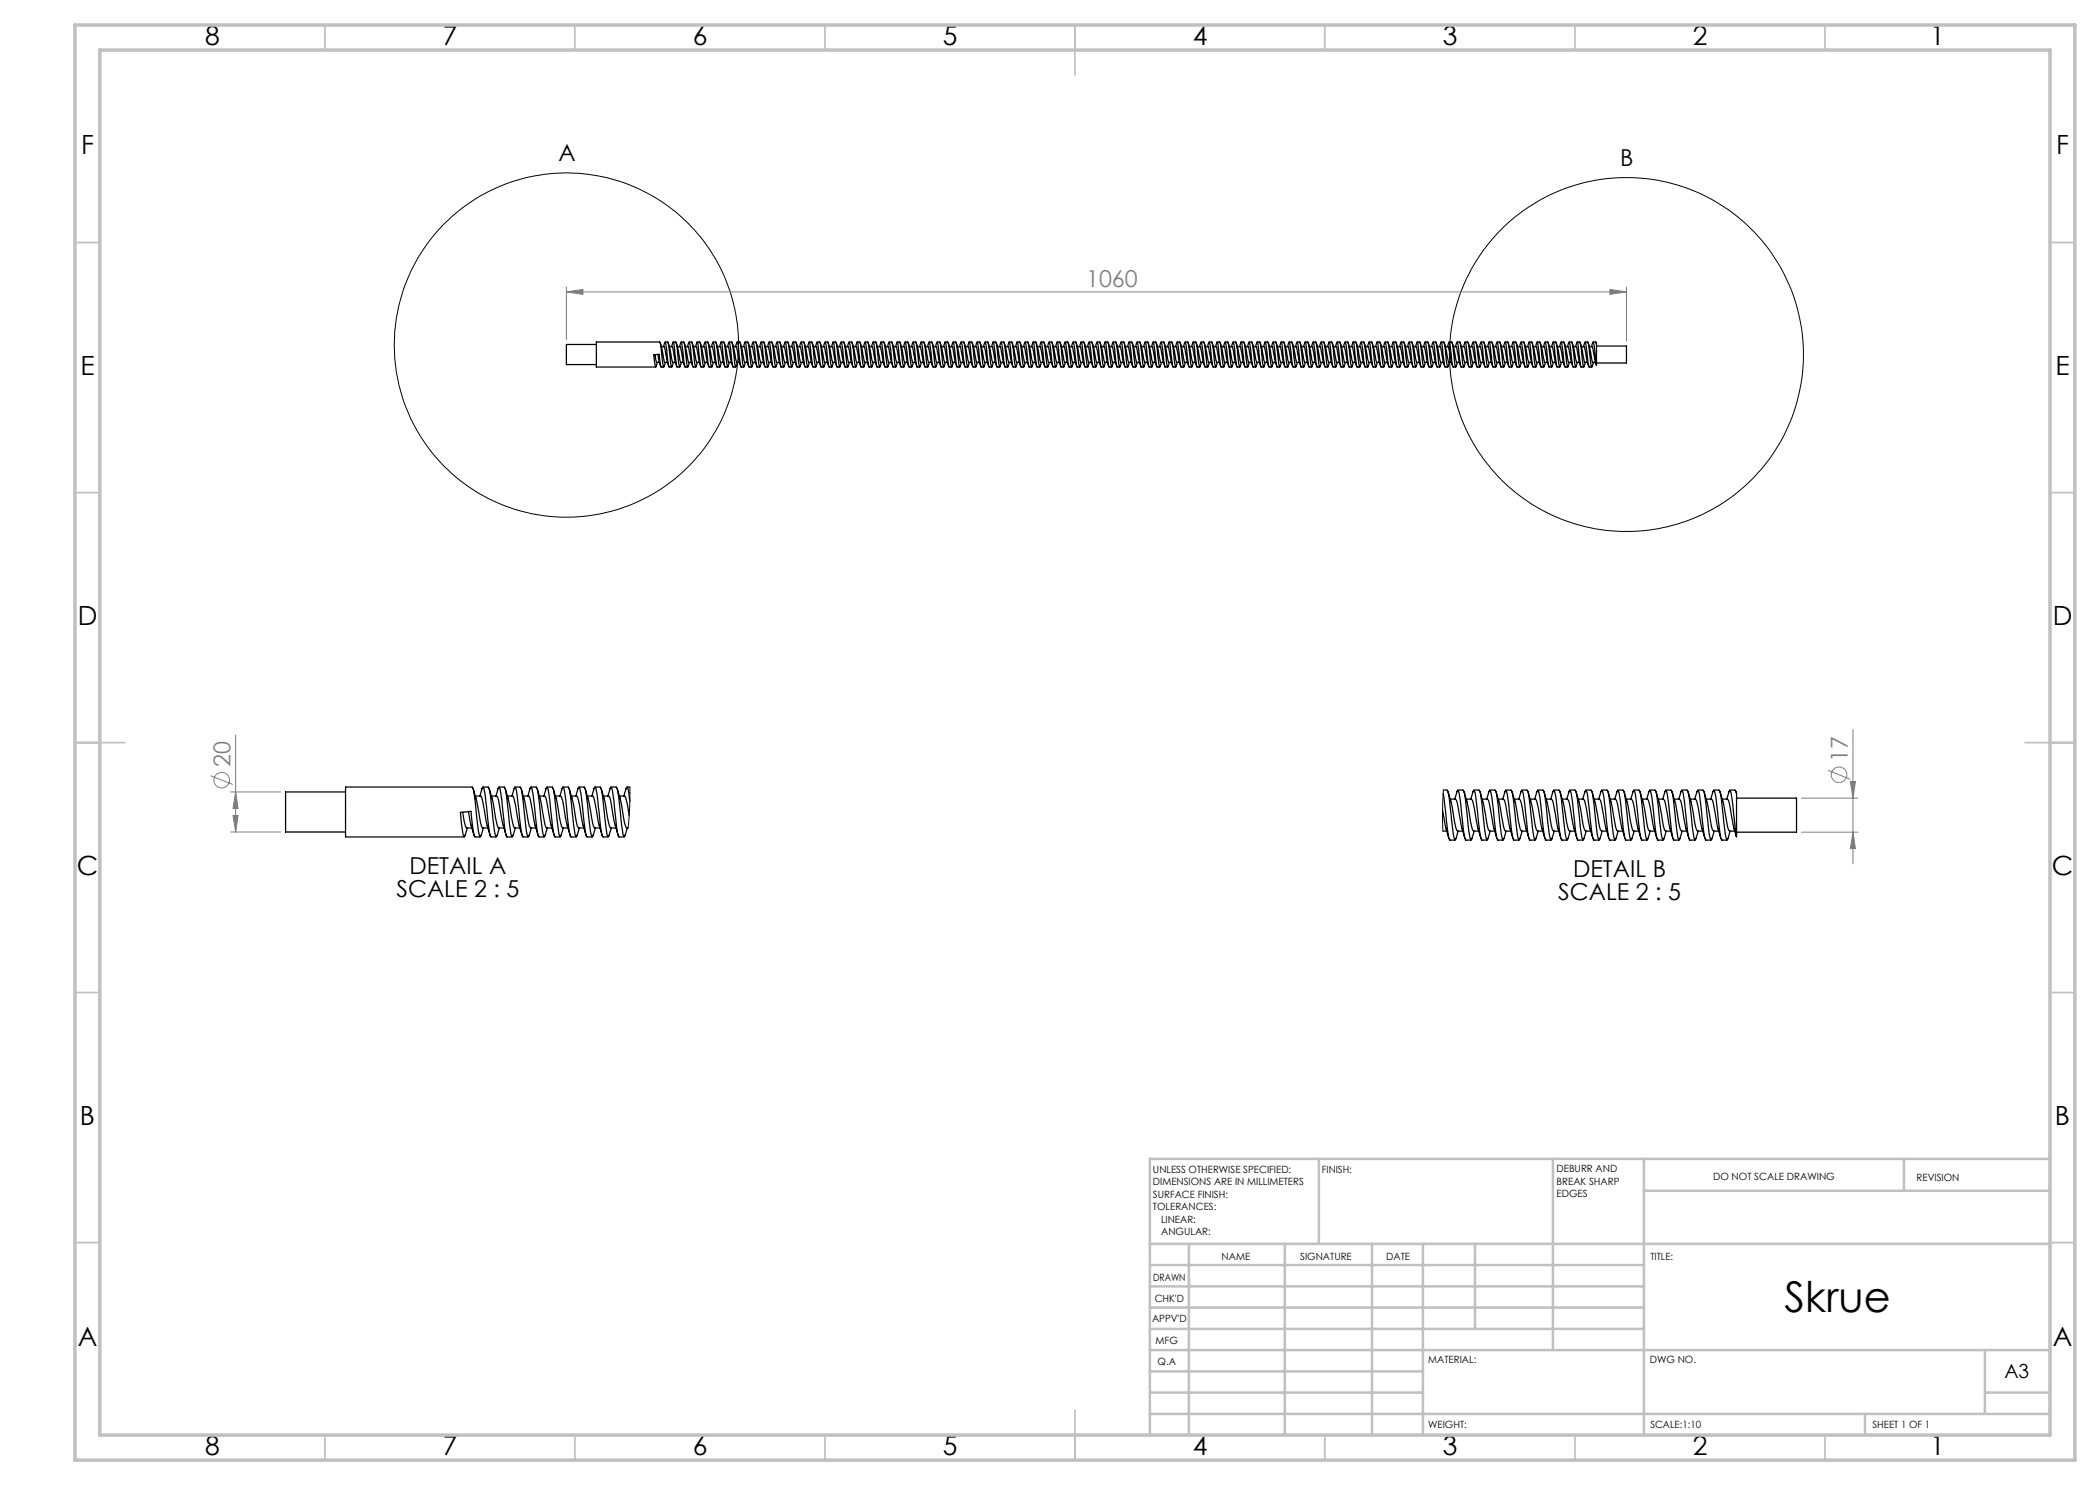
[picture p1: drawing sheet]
<svg xmlns="http://www.w3.org/2000/svg" width="420mm" height="297mm" viewBox="0 0 420 297" stroke-linecap="round" stroke-linejoin="round" font-family="sans-serif">
<g fill="none" stroke="#808080" stroke-width=".2">
<path d="M113.3 58.4l3.3-.5v1zM113.3 57.4v10.5M113.3 58.4h212M322 57.9l3.3 .5-3.3 .5zM325.3 57.4v10.8M42.1 155.1l4.5 1.8M46.1 158.4h10M47.1 158.4l.5 3.3h-1zM47.1 147v19.4M360.3 159.6h11.3M365.6 154.1l4.4 1.8M370.1 156.3h1l-.5 3.3z"/>
<path d="M370.6 145.9v26.9M46.1 166.4h10M46.6 163.1h1l-.5 3.3zM360.3 166.4h11.3M370.6 166.4l.5 3.3h-1z"/>
<circle cx="44.3" cy="156" r="1.55"/>
<circle cx="367.8" cy="154.9" r="1.55"/>
</g>
<g fill="none" stroke="#000" stroke-width=".2">
<circle cx="113.3" cy="69" r="34.4"/>
<circle cx="325.3" cy="70.9" r="35.4"/>
</g>
<g fill="none" stroke="#c0c0c0" stroke-width=".35">
<path d="M65 5v5M115 5v5M165 5v5M215 5v10M265 5v5M315 5v5M365 5v5M15 48.5h5M410 48.5h5M15 98.5h5M410 98.5h5M15 148.5h10"/>
<path d="M405 148.5h10M15 198.5h5M410 198.5h5M15 248.5h5M410 248.5h5M65 287v5M115 287v5M165 287v5M215 282v10M265 287v5M315 287v5M365 287v5"/>
</g>
<g fill="none" stroke="#c0c0c0" stroke-width=".5">
<path d="M263.8 231.8v17M310.6 231.8v38.2M328.8 231.8v55.2M328.8 238.2h81.2M380.8 231.8v6.4M410 231.8h-180v55.2M230 248.8h180M230 257.3h98.8M230 253h98.8M237.8 248.8v38.2M257 248.8v38.2M274.4 248.8v38.2"/>
<path d="M284.6 248.8v38.2M295 248.8v17M230 265.8h98.8M230 261.5h98.8M230 278.5h54.6M230 274.3h54.6M230 270h180M397 278.5h13M397 270v12.8M230 282.8h180M373 282.8v4.2"/>
</g>
<path d="M15 5h400v287h-400zM20 10h390v277h-390z" fill="none" stroke="#c0c0c0" stroke-width=".7"/>
<g fill="#808080">
<path d="M113.3 58.4l3.3-.5v1zM322 57.9l3.3 .5-3.3 .5z"/>
<path d="M47.1 158.4l.5 3.3h-1zM46.6 163.1h1l-.5 3.3zM370.1 156.3h1l-.5 3.3zM370.6 166.4l.5 3.3h-1z"/>
</g>
<g fill="none" stroke="#000" stroke-width=".25">
<path d="M119.3 68.9h-6v4h6M131 70.9l.3 1.4 .1 .2h.5M131.5 72.5l-.4 .9-.3-2.4 1-.1 .4 2.5M131.6 70.9l.5 2.3M131.9 68.4l.2 .4 .6 4.6 .4-.9M131.9 68.4h-12.6v5h11.9M132 68.6l.9 3.7 .1 .2h.5M132.2 73.4h.6M132.3 69.3h.5l.1 .2 .8 3.7M132.9 68.5l-.2 .8M132.9 68.6l.2-.2 .5 3.9 .2 1.1M133 68.4h.6"/>
<path d="M133.6 68.4l.7 5 .4-.9M133.6 68.6l.9 3.7v.2h.6M133.8 73.4h.5M133.9 69.3h.5l.1 .2 .8 3.7M134.5 68.5l-.2 .8M134.5 68.6l.1-.2a1.43 1.43 0 0 1 .3 1.3l.5 3.7M134.6 68.4h.5M135.1 68.4a6.8 6.8 0 0 1 .5 3.1l.3 1.9 .4-.9M135.3 68.6l.8 3.7 .1 .2h.5M135.4 73.4h.6M135.5 69.3h.5l.1 .2 .5 2.8 .3 .9M136.1 68.5l-.2 .8"/>
<path d="M136.1 68.6l.2-.2 .7 5M136.2 68.4h.5M136.7 68.4l.2 .4 .6 4.6 .4-.9M136.8 68.6l.9 3.7 .1 .2h.5M137 73.4h.5M137.1 69.3h.5l.1 .2 .8 3.7M137.7 68.5l-.2 .8M137.7 68.6l.2-.2 .1 .7 .3 2.5 .3 1.8M137.8 68.4h.6M138.4 68.4l.7 5 .4-.9M138.4 68.6l.9 3.7v.2h.6M138.6 73.4h.6"/>
<path d="M138.7 69.3h.5l.1 .2 .8 3.7M139.3 68.5l-.2 .8M139.3 68.6l.1-.2a1.43 1.43 0 0 1 .3 1.3l.5 3.7M139.4 68.4h.5M139.9 68.4a6.8 6.8 0 0 1 .5 3.1l.3 1.9 .4-.9M140.1 68.6l.8 3.7 .1 .2h.5M140.2 73.4h.6M140.3 69.3h.5l.1 .2 .5 2.8 .3 .9M140.9 68.5l-.2 .8M140.9 68.6l.2-.2 .7 5M141 68.4h.6M141.6 68.4l.7 5 .4-.9"/>
<path d="M141.6 68.6l.9 3.7 .1 .2h.5M141.8 73.4h.5M141.9 69.3h.5l.1 .2 .8 3.7M142.5 68.5l-.2 .8M142.5 68.6l.2-.2 .1 .7 .3 2.5 .3 1.8M142.6 68.4h.6M143.2 68.4a6.8 6.8 0 0 1 .4 3.1l.3 1.9 .4-.9M143.2 68.6l.9 3.7 .1 .2h.5M143.4 73.4h.6M143.5 69.3h.5M144 69.3l.1 .2 .8 3.7M144.1 68.5l-.2 .8"/>
<path d="M144.1 68.6l.1-.2a1.43 1.43 0 0 1 .3 1.3l.5 3.7M144.2 68.4h.5M144.7 68.4l.2 .4 .6 4.6 .4-.9M144.9 68.6l.8 3.7 .1 .2h.5M145 73.4h.6M145.1 69.3h.5l.1 .2 .5 2.8 .3 .9M145.7 68.5l-.2 .8M145.7 68.6l.2-.2 .7 5M145.8 68.4h.6M146.4 68.4l.7 5 .4-.9M146.4 68.6l.9 3.7 .1 .2h.5M146.6 73.4h.5"/>
<path d="M146.6 69.3h.6l.1 .2 .8 3.7M147.3 68.6l.1-.2a1.43 1.43 0 0 1 .3 1.3l.5 3.7M147.4 68.5l-.3 .8M147.4 68.4h.6M148 68.4a6.8 6.8 0 0 1 .4 3.1l.3 1.9 .3-.9M148.1 68.6l.8 3.7 .1 .2h.5M148.2 73.4h.6M148.3 69.3h.5l.1 .2 .8 3.7M148.9 68.5l-.2 .8M148.9 68.6l.1-.2a1.43 1.43 0 0 1 .3 1.3l.5 3.7M149 68.4h.5M149.5 68.4l.2 .4 .6 4.6 .4-.9"/>
<path d="M149.6 68.6l.9 3.7 .1 .2h.5M149.8 73.4h.6M149.9 69.3h.5l.1 .2 .8 3.7M150.5 68.5l-.2 .8M150.5 68.6l.2-.2 .7 5M150.6 68.4h.6M151.2 68.4l.7 5 .4-.9M151.2 68.6l.9 3.7 .1 .2h.5M151.4 73.4h.5M151.4 69.3h.6l.1 .2 .8 3.7M152.2 68.5l-.3 .8M152.2 68.6v-.2a1.43 1.43 0 0 1 .3 1.3l.5 3.7"/>
<path d="M152.2 68.4h.6M152.8 68.4a6.8 6.8 0 0 1 .4 3.1l.3 1.9 .3-.9M152.9 68.6l.8 3.7 .1 .2h.5M153 73.4h.6M153.1 69.3h.5l.1 .2 .8 3.7M153.7 68.5l-.2 .8M153.7 68.6l.2-.2 .7 5M153.8 68.4h.5M154.3 68.4l.2 .4 .6 4.6 .4-.9M154.4 68.6l.9 3.7 .1 .2h.5M154.6 73.4h.6M154.7 69.3h.5l.1 .2 .8 3.7"/>
<path d="M155.3 68.5l-.2 .8M155.3 68.6l.2-.2 .7 5M155.4 68.4h.6M156 68.4l.7 5 .4-.9M156 68.6l.9 3.7 .1 .2h.5M156.2 73.4h.5M156.2 69.3h.6l.1 .2 .8 3.7M157 68.5l-.3 .8M157 68.6v-.2a1.43 1.43 0 0 1 .3 1.3l.5 3.7M157 68.4h.6M157.6 68.4a6.8 6.8 0 0 1 .4 3.1l.3 1.9 .4-.9M157.7 68.6l.2 .9"/>
<path d="M157.8 73.4h.6M157.9 69.3h.5l.1 .2 .8 3.7M157.9 69.5l.6 2.8 .1 .2h.5M158.5 68.5l-.2 .8M158.5 68.6l.2-.2 .7 5M158.6 68.4h.5M159.1 68.4l.2 .4 .6 4.6 .4-.9M159.2 68.6l.9 3.7 .1 .2h.5M159.4 73.4h.5M159.5 69.3h.5l.1 .2 .8 3.7M160.1 68.5l-.2 .8M160.1 68.6l.2-.2 .1 .7 .3 2.5 .3 1.8"/>
<path d="M160.2 68.4h.6M160.8 68.4l.7 5 .4-.9M160.8 68.6l.9 3.7v.2h.6M161 73.4h.5M161.1 69.3h.5l.1 .2 .8 3.7M161.7 68.5l-.2 .8M161.7 68.6l.1-.2a1.43 1.43 0 0 1 .3 1.3l.5 3.7M161.8 68.4h.5M162.3 68.4a6.8 6.8 0 0 1 .5 3.1l.3 1.9 .4-.9M162.5 68.6l.8 3.7 .1 .2h.5M162.6 73.4h.6M162.7 69.3h.5l.1 .2 .5 2.8 .3 .9"/>
<path d="M163.3 68.5l-.2 .8M163.3 68.6l.2-.2 .7 5M163.4 68.4h.5M163.9 68.4l.2 .4 .6 4.6 .4-.9M164 68.6l.9 3.7 .1 .2h.5M164.2 73.4h.5M164.3 69.3h.5l.1 .2 .8 3.7M164.9 68.5l-.2 .8M164.9 68.6l.2-.2 .1 .7 .3 2.5 .3 1.8M165 68.4h.6M165.6 68.4a6.8 6.8 0 0 1 .4 3.1l.3 1.9 .4-.9M165.6 68.6l.9 3.7v.2h.6"/>
<path d="M165.8 73.4h.6M165.9 69.3h.5l.1 .2 .8 3.7M166.5 68.5l-.2 .8M166.5 68.6l.1-.2a1.43 1.43 0 0 1 .3 1.3l.5 3.7M166.6 68.4h.5M167.1 68.4a6.8 6.8 0 0 1 .5 3.1l.3 1.9 .4-.9M167.3 68.6l.8 3.7 .1 .2h.5M167.4 73.4h.6M167.5 69.3h.5l.1 .2 .5 2.8 .3 .9M168.1 68.5l-.2 .8M168.1 68.6l.2-.2 .7 5M168.2 68.4h.6"/>
<path d="M168.8 68.4l.7 5 .4-.9M168.8 68.6l.9 3.7 .1 .2h.5M169 73.4h.5M169.1 69.3h.5l.1 .2 .8 3.7M169.7 68.5l-.2 .8M169.7 68.6l.2-.2 .1 .7 .3 2.5 .3 1.8M169.8 68.4h.6M170.4 68.4a6.8 6.8 0 0 1 .4 3.1l.3 1.9 .3-.9M170.4 68.6l.9 3.7 .1 .2h.5M170.6 73.4h.6M170.7 69.3h.5l.1 .2 .8 3.7M171.3 68.5l-.2 .8"/>
<path d="M171.3 68.6l.1-.2a1.43 1.43 0 0 1 .3 1.3l.5 3.7M171.4 68.4h.5M171.9 68.4l.2 .4 .6 4.6 .4-.9M172 68.6l.9 3.7 .1 .2h.5M172.2 73.4h.6M172.3 69.3h.5l.1 .2 .8 3.7M172.9 68.5l-.2 .8M172.9 68.6l.2-.2 .7 5M173 68.4h.6M173.6 68.4l.7 5 .4-.9M173.6 68.6l.9 3.7 .1 .2h.5M173.8 73.4h.5"/>
<path d="M173.8 69.3h.6l.1 .2 .8 3.7M174.5 68.6l.1-.2a1.43 1.43 0 0 1 .3 1.3l.5 3.7M174.6 68.5l-.3 .8M174.6 68.4h.6M175.2 68.4a6.8 6.8 0 0 1 .4 3.1l.3 1.9 .3-.9M175.3 68.6l.8 3.7 .1 .2h.5M175.4 73.4h.6M175.5 69.3h.5l.1 .2 .8 3.7M176.1 68.5l-.2 .8M176.1 68.6l.1-.2a1.43 1.43 0 0 1 .3 1.3l.5 3.7M176.2 68.4h.5M176.7 68.4l.2 .4 .6 4.6 .4-.9"/>
<path d="M176.8 68.6l.9 3.7 .1 .2h.5M177 73.4h.6M177.1 69.3h.5l.1 .2 .8 3.7M177.7 68.5l-.2 .8M177.7 68.6l.2-.2 .7 5M177.8 68.4h.6M178.4 68.4l.7 5 .4-.9M178.4 68.6l.9 3.7 .1 .2h.5M178.6 73.4h.5M178.6 69.3h.6l.1 .2 .8 3.7M179.4 68.5l-.3 .8M179.4 68.6v-.2a1.43 1.43 0 0 1 .3 1.3l.5 3.7"/>
<path d="M179.4 68.4h.6M180 68.4a6.8 6.8 0 0 1 .4 3.1l.3 1.9 .3-.9M180.1 68.6l.8 3.7 .1 .2h.5M180.2 73.4h.6M180.3 69.3h.5l.1 .2 .8 3.7M180.9 68.5l-.2 .8M180.9 68.6l.2-.2 .7 5M181 68.4h.5M181.5 68.4l.2 .4 .6 4.6 .4-.9M181.6 68.6l.9 3.7 .1 .2h.5M181.8 73.4h.6M181.9 69.3h.5l.1 .2 .8 3.7"/>
<path d="M182.5 68.5l-.2 .8M182.5 68.6l.2-.2 .7 5M182.6 68.4h.6M183.2 68.4l.7 5 .4-.9M183.2 68.6l.9 3.7v.2h.6M183.4 73.4h.5M183.5 69.3h.5l.1 .2 .8 3.7M184.1 68.5l-.2 .8M184.1 68.6l.1-.2a1.43 1.43 0 0 1 .3 1.3l.5 3.7M184.2 68.4h.5M184.7 68.4a6.8 6.8 0 0 1 .5 3.1l.3 1.9 .4-.9M184.9 68.6l.2 .9"/>
<path d="M185 73.4h.6M185.1 69.3h.5l.1 .2 .8 3.7M185.1 69.5l.6 2.8 .1 .2h.5M185.7 68.5l-.2 .8M185.7 68.6l.2-.2 .7 5M185.8 68.4h.5M186.3 68.4l.2 .4 .6 4.6 .4-.9M186.4 68.6l.9 3.7 .1 .2h.5M186.6 73.4h.5M186.7 69.3h.5l.1 .2 .8 3.7M187.3 68.5l-.2 .8M187.3 68.6l.2-.2 .1 .7 .3 2.5 .3 1.8"/>
<path d="M187.4 68.4h.6M188 68.4l.7 5 .4-.9M188 68.6l.9 3.7v.2h.6M188.2 73.4h.5M188.3 69.3h.5l.1 .2 .8 3.7M188.9 68.5l-.2 .8M188.9 68.6l.1-.2a1.43 1.43 0 0 1 .3 1.3l.5 3.7M189 68.4h.5M189.5 68.4a6.8 6.8 0 0 1 .5 3.1l.3 1.9 .4-.9M189.7 68.6l.8 3.7 .1 .2h.5M189.8 73.4h.6M189.9 69.3h.5l.1 .2 .5 2.8 .3 .9"/>
<path d="M190.5 68.5l-.2 .8M190.5 68.6l.2-.2 .7 5M190.6 68.4h.6M191.2 68.4l.7 5 .4-.9M191.2 68.6l.9 3.7 .1 .2h.5M191.4 73.4h.5M191.5 69.3h.5l.1 .2 .8 3.7M192.1 68.5l-.2 .8M192.1 68.6l.2-.2 .1 .7 .3 2.5 .3 1.8M192.2 68.4h.6M192.8 68.4a6.8 6.8 0 0 1 .4 3.1l.3 1.9 .4-.9M192.8 68.6l.9 3.7v.2h.6"/>
<path d="M193 73.4h.6M193.1 69.3h.5M193.6 69.3l.1 .2 .8 3.7M193.7 68.5l-.2 .8M193.7 68.6l.1-.2a1.43 1.43 0 0 1 .3 1.3l.5 3.7M193.8 68.4h.5M194.3 68.4l.2 .4 .6 4.6 .4-.9M194.5 68.6l.8 3.7 .1 .2h.5M194.6 73.4h.6M194.7 69.3h.5l.1 .2 .5 2.8 .3 .9M195.3 68.5l-.2 .8M195.3 68.6l.2-.2 .7 5"/>
<path d="M195.4 68.4h.6M196 68.4l.7 5 .4-.9M196 68.6l.9 3.7 .1 .2h.5M196.2 73.4h.5M196.3 69.3h.5l.1 .2 .8 3.7M196.9 68.5l-.2 .8M196.9 68.6l.2-.2 .1 .7 .3 2.5 .3 1.8M197 68.4h.6M197.6 68.4a6.8 6.8 0 0 1 .4 3.1l.3 1.9 .3-.9M197.6 68.6l.9 3.7 .1 .2h.5M197.8 73.4h.6M197.9 69.3h.5l.1 .2 .8 3.7"/>
<path d="M198.5 68.5l-.2 .8M198.5 68.6l.1-.2a1.43 1.43 0 0 1 .3 1.3l.5 3.7M198.6 68.4h.5M199.1 68.4l.2 .4 .6 4.6 .4-.9M199.2 68.6l.9 3.7 .1 .2h.5M199.4 73.4h.6M199.5 69.3h.5l.1 .2 .8 3.7M200.1 68.5l-.2 .8M200.1 68.6l.2-.2 .7 5M200.2 68.4h.6M200.8 68.4l.7 5 .4-.9M200.8 68.6l.9 3.7 .1 .2h.5"/>
<path d="M201 73.4h.5M201 69.3h.6l.1 .2 .8 3.7M201.8 68.5l-.3 .8M201.8 68.6v-.2a1.43 1.43 0 0 1 .3 1.3l.5 3.7M201.8 68.4h.6M202.4 68.4a6.8 6.8 0 0 1 .4 3.1l.3 1.9 .3-.9M202.5 68.6l.8 3.7 .1 .2h.5M202.6 73.4h.6M202.7 69.3h.5l.1 .2 .8 3.7M203.3 68.5l-.2 .8M203.3 68.6l.1-.2a1.43 1.43 0 0 1 .3 1.3l.5 3.7M203.4 68.4h.5"/>
<path d="M203.9 68.4l.2 .4 .6 4.6 .4-.9M204 68.6l.9 3.7 .1 .2h.5M204.2 73.4h.6M204.3 69.3h.5l.1 .2 .8 3.7M204.9 68.5l-.2 .8M204.9 68.6l.2-.2 .7 5M205 68.4h.6M205.6 68.4l.7 5 .4-.9M205.6 68.6l.9 3.7 .1 .2h.5M205.8 73.4h.5M205.8 69.3h.6l.1 .2 .8 3.7M206.6 68.5l-.3 .8"/>
<path d="M206.6 68.6v-.2a1.43 1.43 0 0 1 .3 1.3l.5 3.7M206.6 68.4h.6M207.2 68.4a6.8 6.8 0 0 1 .4 3.1l.3 1.9 .4-.9M207.3 68.6l.2 .9M207.4 73.4h.6M207.5 69.3h.5l.1 .2 .8 3.7M207.5 69.5l.6 2.8 .1 .2h.5M208.1 68.5l-.2 .8M208.1 68.6l.2-.2 .7 5M208.2 68.4h.5M208.7 68.4l.2 .4 .6 4.6 .4-.9M208.8 68.6l.9 3.7 .1 .2h.5"/>
<path d="M209 73.4h.5M209.1 69.3h.5l.1 .2 .8 3.7M209.7 68.5l-.2 .8M209.7 68.6l.2-.2 .1 .7 .4 3.2 .2 1.1M209.8 68.4h.6M210.4 68.4l.7 5 .4-.9M210.4 68.6l.9 3.7v.2h.6M210.6 73.4h.5M210.7 69.3h.5l.1 .2 .8 3.7M211.3 68.5l-.2 .8M211.3 68.6l.1-.2a1.43 1.43 0 0 1 .3 1.3l.5 3.7M211.4 68.4h.5"/>
<path d="M211.9 68.4a6.8 6.8 0 0 1 .5 3.1l.3 1.9 .4-.9M212.1 68.6l.8 3.7 .1 .2h.5M212.2 73.4h.6M212.3 69.3h.5l.1 .2 .5 2.8 .3 .9M212.9 68.5l-.2 .8M212.9 68.6l.2-.2 .7 5M213 68.4h.5M213.5 68.4l.2 .4 .6 4.6 .4-.9M213.6 68.6l.9 3.7 .1 .2h.5M213.8 73.4h.5M213.9 69.3h.5l.1 .2 .8 3.7M214.5 68.5l-.2 .8"/>
<path d="M214.5 68.6l.2-.2 .1 .7 .3 2.5 .3 1.8M214.6 68.4h.6M215.2 68.4a6.8 6.8 0 0 1 .4 3.1l.3 1.9 .4-.9M215.2 68.6l.9 3.7v.2h.6M215.4 73.4h.6M215.5 69.3h.5l.1 .2 .8 3.7M216.1 68.5l-.2 .8M216.1 68.6l.1-.2a1.43 1.43 0 0 1 .3 1.3l.5 3.7M216.2 68.4h.5M216.7 68.4a6.8 6.8 0 0 1 .5 3.1l.3 1.9 .4-.9M216.9 68.6l.8 3.7 .1 .2h.5M217 73.4h.6"/>
<path d="M217.1 69.3h.5l.1 .2 .5 2.8 .3 .9M217.7 68.5l-.2 .8M217.7 68.6l.2-.2 .7 5M217.8 68.4h.6M218.4 68.4l.7 5 .4-.9M218.4 68.6l.9 3.7 .1 .2h.5M218.6 73.4h.5M218.7 69.3h.5l.1 .2 .8 3.7M219.3 68.5l-.2 .8M219.3 68.6l.2-.2 .1 .7 .3 2.5 .3 1.8M219.4 68.4h.6M220 68.4a6.8 6.8 0 0 1 .4 3.1l.3 1.9 .4-.9"/>
<path d="M220 68.6l.9 3.7 .1 .2h.5M220.2 73.4h.6M220.3 69.3h.5M220.8 69.3l.1 .2 .8 3.7M220.9 68.5l-.2 .8M220.9 68.6l.1-.2a1.43 1.43 0 0 1 .3 1.3l.5 3.7M221 68.4h.5M221.5 68.4l.2 .4 .6 4.6 .4-.9M221.7 68.6l.8 3.7 .1 .2h.5M221.8 73.4h.6M221.9 69.3h.5l.1 .2 .5 2.8 .3 .9M222.5 68.5l-.2 .8"/>
<path d="M222.5 68.6l.2-.2 .7 5M222.6 68.4h.6M223.2 68.4l.7 5 .4-.9M223.2 68.6l.9 3.7 .1 .2h.5M223.4 73.4h.5M223.4 69.3h.6l.1 .2 .8 3.7M224.1 68.6l.1-.2a1.43 1.43 0 0 1 .3 1.3l.5 3.7M224.2 68.5l-.3 .8M224.2 68.4h.6M224.8 68.4a6.8 6.8 0 0 1 .4 3.1l.3 1.9 .3-.9M224.9 68.6l.8 3.7 .1 .2h.5M225 73.4h.6"/>
<path d="M225.1 69.3h.5l.1 .2 .8 3.7M225.7 68.5l-.2 .8M225.7 68.6l.1-.2a1.43 1.43 0 0 1 .3 1.3l.5 3.7M225.8 68.4h.5M226.3 68.4l.2 .4 .6 4.6 .4-.9M226.4 68.6l.9 3.7 .1 .2h.5M226.6 73.4h.6M226.7 69.3h.5l.1 .2 .8 3.7M227.3 68.5l-.2 .8M227.3 68.6l.2-.2 .7 5M227.4 68.4h.6M228 68.4l.7 5 .4-.9"/>
<path d="M228 68.6l.9 3.7 .1 .2h.5M228.2 73.4h.5M228.2 69.3h.6l.1 .2 .8 3.7M229 68.5l-.3 .8M229 68.6v-.2a1.43 1.43 0 0 1 .3 1.3l.5 3.7M229 68.4h.6M229.6 68.4a6.8 6.8 0 0 1 .4 3.1l.3 1.9 .3-.9M229.7 68.6l.8 3.7 .1 .2h.5M229.8 73.4h.6M229.9 69.3h.5l.1 .2 .8 3.7M230.5 68.5l-.2 .8M230.5 68.6l.2-.2 .7 5"/>
<path d="M230.6 68.4h.5M231.1 68.4l.2 .4 .6 4.6 .4-.9M231.2 68.6l.9 3.7 .1 .2h.5M231.4 73.4h.6M231.5 69.3h.5l.1 .2 .8 3.7M232.1 68.5l-.2 .8M232.1 68.6l.2-.2 .7 5M232.2 68.4h.6M232.8 68.4l.7 5 .4-.9M232.8 68.6l.9 3.7 .1 .2h.5M233 73.4h.5M233 69.3h.6l.1 .2 .8 3.7"/>
<path d="M233.8 68.5l-.3 .8M233.8 68.6v-.2a1.43 1.43 0 0 1 .3 1.3l.5 3.7M233.8 68.4h.6M234.4 68.4a6.8 6.8 0 0 1 .4 3.1l.3 1.9 .4-.9M234.5 68.6l.2 .9M234.6 73.4h.6M234.7 69.3h.5l.1 .2 .8 3.7M234.7 69.5l.6 2.8 .1 .2h.5M235.3 68.5l-.2 .8M235.3 68.6l.2-.2 .7 5M235.4 68.4h.5M235.9 68.4l.2 .4 .6 4.6 .4-.9"/>
<path d="M236 68.6l.9 3.7 .1 .2h.5M236.2 73.4h.5M236.3 69.3h.5l.1 .2 .8 3.7M236.9 68.5l-.2 .8M236.9 68.6l.2-.2 .1 .7 .3 2.5 .3 1.8M237 68.4h.6M237.6 68.4l.7 5 .4-.9M237.6 68.6l.9 3.7v.2h.6M237.8 73.4h.5M237.9 69.3h.5l.1 .2 .8 3.7M238.5 68.5l-.2 .8M238.5 68.6l.1-.2a1.43 1.43 0 0 1 .3 1.3l.5 3.7"/>
<path d="M238.6 68.4h.5M239.1 68.4a6.8 6.8 0 0 1 .5 3.1l.3 1.9 .4-.9M239.3 68.6l.8 3.7 .1 .2h.5M239.4 73.4h.6M239.5 69.3h.5l.1 .2 .5 2.8 .3 .9M240.1 68.5l-.2 .8M240.1 68.6l.2-.2 .7 5M240.2 68.4h.5M240.7 68.4l.2 .4 .6 4.6 .4-.9M240.8 68.6l.9 3.7 .1 .2h.5M241 73.4h.5M241.1 69.3h.5l.1 .2 .8 3.7"/>
<path d="M241.7 68.5l-.2 .8M241.7 68.6l.2-.2 .1 .7 .3 2.5 .3 1.8M241.8 68.4h.6M242.4 68.4a6.8 6.8 0 0 1 .4 3.1l.3 1.9 .4-.9M242.4 68.6l.9 3.7v.2h.6M242.6 73.4h.6M242.7 69.3h.5l.1 .2 .8 3.7M243.3 68.5l-.2 .8M243.3 68.6l.1-.2a1.43 1.43 0 0 1 .3 1.3l.5 3.7M243.4 68.4h.5M243.9 68.4a6.8 6.8 0 0 1 .5 3.1l.3 1.9 .4-.9M244.1 68.6l.8 3.7 .1 .2h.5"/>
<path d="M244.2 73.4h.6M244.3 69.3h.5l.1 .2 .5 2.8 .3 .9M244.9 68.5l-.2 .8M244.9 68.6l.2-.2 .7 5M245 68.4h.6M245.6 68.4l.7 5 .4-.9M245.6 68.6l.9 3.7 .1 .2h.5M245.8 73.4h.5M245.9 69.3h.5l.1 .2 .8 3.7M246.5 68.5l-.2 .8M246.5 68.6l.2-.2 .1 .7 .3 2.5 .3 1.8M246.6 68.4h.6"/>
<path d="M247.2 68.4a6.8 6.8 0 0 1 .4 3.1l.3 1.9 .3-.9M247.2 68.6l.9 3.7 .1 .2h.5M247.4 73.4h.6M247.5 69.3h.5l.1 .2 .8 3.7M248.1 68.5l-.2 .8M248.1 68.6l.1-.2a1.43 1.43 0 0 1 .3 1.3l.5 3.7M248.2 68.4h.5M248.7 68.4l.2 .4 .6 4.6 .4-.9M248.8 68.6l.9 3.7 .1 .2h.5M249 73.4h.6M249.1 69.3h.5l.1 .2 .8 3.7M249.7 68.5l-.2 .8"/>
<path d="M249.7 68.6l.2-.2 .7 5M249.8 68.4h.6M250.4 68.4l.7 5 .4-.9M250.4 68.6l.9 3.7 .1 .2h.5M250.6 73.4h.5M250.6 69.3h.6l.1 .2 .8 3.7M251.4 68.5l-.3 .8M251.4 68.6v-.2a1.43 1.43 0 0 1 .3 1.3l.5 3.7M251.4 68.4h.6M252 68.4a6.8 6.8 0 0 1 .4 3.1l.3 1.9 .3-.9M252.1 68.6l.8 3.7 .1 .2h.5M252.2 73.4h.6"/>
<path d="M252.3 69.3h.5l.1 .2 .8 3.7M252.9 68.5l-.2 .8M252.9 68.6l.1-.2a1.43 1.43 0 0 1 .3 1.3l.5 3.7M253 68.4h.5M253.5 68.4l.2 .4 .6 4.6 .4-.9M253.6 68.6l.9 3.7 .1 .2h.5M253.8 73.4h.6M253.9 69.3h.5l.1 .2 .8 3.7M254.5 68.5l-.2 .8M254.5 68.6l.2-.2 .7 5M254.6 68.4h.6M255.2 68.4l.7 5 .4-.9"/>
<path d="M255.2 68.6l.9 3.7 .1 .2h.5M255.4 73.4h.5M255.4 69.3h.6l.1 .2 .8 3.7M256.2 68.5l-.3 .8M256.2 68.6v-.2a1.43 1.43 0 0 1 .3 1.3l.5 3.7M256.2 68.4h.6M256.8 68.4a6.8 6.8 0 0 1 .4 3.1l.3 1.9 .3-.9M256.9 68.6l.2 .9M257 73.4h.6M257.1 69.3h.5l.1 .2 .8 3.7M257.1 69.5l.6 2.8 .1 .2h.5M257.7 68.5l-.2 .8"/>
<path d="M257.7 68.6l.2-.2 .7 5M257.8 68.4h.5M258.3 68.4l.2 .4 .6 4.6 .4-.9M258.4 68.6l.9 3.7 .1 .2h.5M258.6 73.4h.6M258.7 69.3h.5l.1 .2 .8 3.7M259.3 68.5l-.2 .8M259.3 68.6l.2-.2 .7 5M259.4 68.4h.6M260 68.4l.7 5 .4-.9M260 68.6l.9 3.7v.2h.6M260.2 73.4h.5"/>
<path d="M260.3 69.3h.5l.1 .2 .8 3.7M260.9 68.5l-.2 .8M260.9 68.6l.1-.2a1.43 1.43 0 0 1 .3 1.3l.5 3.7M261 68.4h.5M261.5 68.4a6.8 6.8 0 0 1 .5 3.1l.3 1.9 .4-.9M261.7 68.6l.8 3.7 .1 .2h.5M261.8 73.4h.6M261.9 69.3h.5l.1 .2 .5 2.8 .3 .9M262.5 68.5l-.2 .8M262.5 68.6l.2-.2 .7 5M262.6 68.4h.5M263.1 68.4l.2 .4 .6 4.6 .4-.9"/>
<path d="M263.2 68.6l.9 3.7 .1 .2h.5M263.4 73.4h.5M263.5 69.3h.5l.1 .2 .8 3.7M264.1 68.5l-.2 .8M264.1 68.6l.2-.2 .1 .7 .3 2.5 .3 1.8M264.2 68.4h.6M264.8 68.4l.7 5 .4-.9M264.8 68.6l.9 3.7v.2h.6M265 73.4h.5M265.1 69.3h.5l.1 .2 .8 3.7M265.7 68.5l-.2 .8M265.7 68.6l.1-.2a1.43 1.43 0 0 1 .3 1.3l.5 3.7"/>
<path d="M265.8 68.4h.5M266.3 68.4a6.8 6.8 0 0 1 .5 3.1l.3 1.9 .4-.9M266.5 68.6l.8 3.7 .1 .2h.5M266.6 73.4h.6M266.7 69.3h.5l.1 .2 .5 2.8 .3 .9M267.3 68.5l-.2 .8M267.3 68.6l.2-.2 .7 5M267.4 68.4h.6M268 68.4l.7 5 .4-.9M268 68.6l.9 3.7 .1 .2h.5M268.2 73.4h.5M268.3 69.3h.5l.1 .2 .8 3.7"/>
<path d="M268.9 68.5l-.2 .8M268.9 68.6l.2-.2 .1 .7 .3 2.5 .3 1.8M269 68.4h.6M269.6 68.4a6.8 6.8 0 0 1 .4 3.1l.3 1.9 .4-.9M269.6 68.6l.9 3.7 .1 .2h.5M269.8 73.4h.6M269.9 69.3h.5M270.4 69.3l.1 .2 .8 3.7M270.5 68.5l-.2 .8M270.5 68.6l.1-.2a1.43 1.43 0 0 1 .3 1.3l.5 3.7M270.6 68.4h.5M271.1 68.4l.2 .4 .6 4.6 .4-.9"/>
<path d="M271.3 68.6l.8 3.7 .1 .2h.5M271.4 73.4h.6M271.5 69.3h.5l.1 .2 .5 2.8 .3 .9M272.1 68.5l-.2 .8M272.1 68.6l.2-.2 .7 5M272.2 68.4h.6M272.8 68.4l.7 5 .4-.9M272.8 68.6l.9 3.7 .1 .2h.5M273 73.4h.5M273 69.3h.6l.1 .2 .8 3.7M273.7 68.6l.1-.2a1.43 1.43 0 0 1 .3 1.3l.5 3.7M273.8 68.5l-.3 .8"/>
<path d="M273.8 68.4h.6M274.4 68.4a6.8 6.8 0 0 1 .4 3.1l.3 1.9 .3-.9M274.4 68.6l.9 3.7 .1 .2h.5M274.6 73.4h.6M274.7 69.3h.5l.1 .2 .8 3.7M275.3 68.5l-.2 .8M275.3 68.6l.1-.2a1.43 1.43 0 0 1 .3 1.3l.5 3.7M275.4 68.4h.5M275.9 68.4l.2 .4 .6 4.6 .4-.9M276 68.6l.9 3.7 .1 .2h.5M276.2 73.4h.6M276.3 69.3h.5l.1 .2 .8 3.7"/>
<path d="M276.9 68.5l-.2 .8M276.9 68.6l.2-.2 .7 5M277 68.4h.6M277.6 68.4l.7 5 .4-.9M277.6 68.6l.9 3.7 .1 .2h.5M277.8 73.4h.5M277.8 69.3h.6l.1 .2 .8 3.7M278.6 68.5l-.3 .8M278.6 68.6v-.2a1.43 1.43 0 0 1 .3 1.3l.5 3.7M278.6 68.4h.6M279.2 68.4a6.8 6.8 0 0 1 .4 3.1l.3 1.9 .3-.9M279.3 68.6l.8 3.7 .1 .2h.5"/>
<path d="M279.4 73.4h.6M279.5 69.3h.5l.1 .2 .8 3.7M280.1 68.5l-.2 .8M280.1 68.6l.2-.2 .7 5M280.2 68.4h.5M280.7 68.4l.2 .4 .6 4.6 .4-.9M280.8 68.6l.9 3.7 .1 .2h.5M281 73.4h.6M281.1 69.3h.5l.1 .2 .8 3.7M281.7 68.5l-.2 .8M281.7 68.6l.2-.2 .7 5M281.8 68.4h.6"/>
<path d="M282.4 68.4l.7 5 .4-.9M282.4 68.6l.9 3.7 .1 .2h.5M282.6 73.4h.5M282.6 69.3h.6l.1 .2 .8 3.7M283.4 68.5l-.3 .8M283.4 68.6v-.2a1.43 1.43 0 0 1 .3 1.3l.5 3.7M283.4 68.4h.6M284 68.4a6.8 6.8 0 0 1 .4 3.1l.3 1.9 .4-.9M284.1 68.6l.2 .9M284.2 73.4h.6M284.3 69.3h.5l.1 .2 .8 3.7M284.3 69.5l.6 2.8 .1 .2h.5"/>
<path d="M284.9 68.5l-.2 .8M284.9 68.6l.2-.2 .7 5M285 68.4h.5M285.5 68.4l.2 .4 .6 4.6 .4-.9M285.6 68.6l.9 3.7 .1 .2h.5M285.8 73.4h.5M285.9 69.3h.5l.1 .2 .8 3.7M286.5 68.5l-.2 .8M286.5 68.6l.2-.2 .1 .7 .4 3.2 .2 1.1M286.6 68.4h.6M287.2 68.4l.7 5 .4-.9M287.2 68.6l.9 3.7v.2h.6"/>
<path d="M287.4 73.4h.5M287.5 69.3h.5l.1 .2 .8 3.7M288.1 68.5l-.2 .8M288.1 68.6l.1-.2a1.43 1.43 0 0 1 .3 1.3l.5 3.7M288.2 68.4h.5M288.7 68.4a6.8 6.8 0 0 1 .5 3.1l.3 1.9 .4-.9M288.9 68.6l.8 3.7 .1 .2h.5M289 73.4h.6M289.1 69.3h.5l.1 .2 .5 2.8 .3 .9M289.7 68.5l-.2 .8M289.7 68.6l.2-.2 .7 5M289.8 68.4h.5"/>
<path d="M290.3 68.4l.2 .4 .6 4.6 .4-.9M290.4 68.6l.9 3.7 .1 .2h.5M290.6 73.4h.5M290.7 69.3h.5l.1 .2 .8 3.7M291.3 68.5l-.2 .8M291.3 68.6l.2-.2 .1 .7 .3 2.5 .3 1.8M291.4 68.4h.6M292 68.4a6.8 6.8 0 0 1 .4 3.1l.3 1.9 .4-.9M292 68.6l.9 3.7v.2h.6M292.2 73.4h.6M292.3 69.3h.5l.1 .2 .8 3.7M292.9 68.5l-.2 .8"/>
<path d="M292.9 68.6l.1-.2a1.43 1.43 0 0 1 .3 1.3l.5 3.7M293 68.4h.5M293.5 68.4a6.8 6.8 0 0 1 .5 3.1l.3 1.9 .4-.9M293.7 68.6l.8 3.7 .1 .2h.5M293.8 73.4h.6M293.9 69.3h.5l.1 .2 .5 2.8 .3 .9M294.5 68.5l-.2 .8M294.5 68.6l.2-.2 .7 5M294.6 68.4h.6M295.2 68.4l.7 5 .4-.9M295.2 68.6l.9 3.7 .1 .2h.5M295.4 73.4h.5"/>
<path d="M295.5 69.3h.5l.1 .2 .8 3.7M296.1 68.5l-.2 .8M296.1 68.6l.2-.2 .1 .7 .3 2.5 .3 1.8M296.2 68.4h.6M296.8 68.4a6.8 6.8 0 0 1 .4 3.1l.3 1.9 .4-.9M296.8 68.6l.9 3.7 .1 .2h.5M297 73.4h.6M297.1 69.3h.5M297.6 69.3l.1 .2 .8 3.7M297.7 68.5l-.2 .8M297.7 68.6l.1-.2a1.43 1.43 0 0 1 .3 1.3l.5 3.7M297.8 68.4h.5"/>
<path d="M298.3 68.4l.2 .4 .6 4.6 .4-.9M298.4 68.6l.9 3.7 .1 .2h.5M298.6 73.4h.6M298.7 69.3h.5l.1 .2 .5 2.8 .3 .9M299.3 68.5l-.2 .8M299.3 68.6l.2-.2 .7 5M299.4 68.4h.6M300 68.4l.7 5 .4-.9M300 68.6l.9 3.7 .1 .2h.5M300.2 73.4h.5M300.2 69.3h.6l.1 .2 .8 3.7M300.9 68.6l.1-.2a1.43 1.43 0 0 1 .3 1.3l.5 3.7"/>
<path d="M301 68.5l-.3 .8M301 68.4h.6M301.6 68.4a6.8 6.8 0 0 1 .4 3.1l.3 1.9 .3-.9M301.7 68.6l.8 3.7 .1 .2h.5M301.8 73.4h.6M301.9 69.3h.5l.1 .2 .8 3.7M302.5 68.5l-.2 .8M302.5 68.6l.1-.2a1.43 1.43 0 0 1 .3 1.3l.5 3.7M302.6 68.4h.5M303.1 68.4l.2 .4 .6 4.6 .4-.9M303.2 68.6l.9 3.7 .1 .2h.5M303.4 73.4h.6"/>
<path d="M303.5 69.3h.5l.1 .2 .8 3.7M304.1 68.5l-.2 .8M304.1 68.6l.2-.2 .7 5M304.2 68.4h.6M304.8 68.4l.7 5 .4-.9M304.8 68.6l.9 3.7 .1 .2h.5M305 73.4h.5M305 69.3h.6l.1 .2 .8 3.7M305.8 68.5l-.3 .8M305.8 68.6v-.2a1.43 1.43 0 0 1 .3 1.3l.5 3.7M305.8 68.4h.6M306.4 68.4a6.8 6.8 0 0 1 .4 3.1l.3 1.9 .3-.9"/>
<path d="M306.5 68.6l.8 3.7 .1 .2h.5M306.6 73.4h.6M306.7 69.3h.5l.1 .2 .8 3.7M307.3 68.5l-.2 .8M307.3 68.6l.2-.2 .7 5M307.4 68.4h.5M307.9 68.4l.2 .4 .6 4.6 .4-.9M308 68.6l.9 3.7 .1 .2h.5M308.2 73.4h.6M308.3 69.3h.5l.1 .2 .8 3.7M308.9 68.5l-.2 .8M308.9 68.6l.2-.2 .7 5"/>
<path d="M309 68.4h.6M309.6 68.4l.7 5 .4-.9M309.6 68.6l.9 3.7 .1 .2h.5M309.8 73.4h.5M309.9 69.3h.5l.1 .2 .8 3.7M310.6 68.5l-.3 .8M310.6 68.6v-.2a1.43 1.43 0 0 1 .3 1.3l.5 3.7M310.6 68.4h.5M311.1 68.4a6.8 6.8 0 0 1 .5 3.1l.3 1.9 .4-.9M311.3 68.6l.2 .9M311.4 73.4h.6M311.5 69.3h.5l.1 .2 .8 3.7"/>
<path d="M311.5 69.5l.6 2.8 .1 .2h.5M312.1 68.5l-.2 .8M312.1 68.6l.2-.2 .7 5M312.2 68.4h.5M312.7 68.4l.2 .4 .6 4.6 .4-.9M312.8 68.6l.9 3.7 .1 .2h.5M313 73.4h.5M313.1 69.3h.5l.1 .2 .8 3.7M313.7 68.5l-.2 .8M313.7 68.6l.2-.2 .1 .7 .3 2.5 .3 1.8M313.8 68.4h.6M314.4 68.4l.7 5 .4-.9"/>
<path d="M314.4 68.6l.9 3.7v.2h.6M314.6 73.4h.5M314.7 69.3h.5l.1 .2 .8 3.7M315.3 68.5l-.2 .8M315.3 68.6l.1-.2a1.43 1.43 0 0 1 .3 1.3l.5 3.7M315.4 68.4h.5M315.9 68.4a6.8 6.8 0 0 1 .5 3.1l.3 1.9 .4-.9M316.1 68.6l.8 3.7 .1 .2h.5M316.2 73.4h.6M316.3 69.3h.5l.1 .2 .5 2.8 .3 .9M316.9 68.5l-.2 .8M316.9 68.6l.2-.2 .7 5"/>
<path d="M317 68.4h.6M317.6 68.4l.7 5 .4-.9M317.6 68.6l.9 3.7 .1 .2h.5M317.8 73.4h.5M317.9 69.3h.5l.1 .2 .8 3.6M318.5 68.5l-.2 .8M318.6 68.4h.6M319.2 68.4l.1 .4v4.3l-.5-4-.1-.7-.2 .2M319.2 68.6l.1 .1M319.3 69.2h6v3.4h-6M69.1 158.4h-12v8h12M94.4 157.4l.4 .9 .9 7.9 .3 1.2 .2-.1v-.3"/>
<path d="M94.4 157.4h-25.3v10h23.8M94.6 157.7l.8 2.5 .3 2.2a7.6 7.6 0 0 0 .8 3.2M95.1 159.2h1M96.1 159.2l.4 1 .9 4.9M96.4 157.7l-.4 1.5M96.4 157.8l.1-.4 .2 .1 .3 1.4 .9 7.4 .1 .8 .2 .3M96.6 157.4h1M97.6 157.4l.4 .9 .9 7.9 .3 1.2 .2-.4M97.8 157.7l.8 2.5 .7 4.3 .4 1.1M98.3 159.2h1M99.3 159.2a7.2 7.2 0 0 1 .8 3l.5 2.9M99.6 157.7l-.4 1.5"/>
<path d="M99.6 157.8l.1-.4 .2 .1 .1 .5 .8 5.8a10.8 10.8 0 0 0 .6 3.6M99.8 157.4h1.1M100.9 157.4a36.6 36.6 0 0 1 1 7.6l.5 2.4 .2-.4M101 157.7l.7 2.5 .8 4.3 .4 1.1M101.5 159.2h1M102.5 159.2l.2 .3 .4 1.6 .7 4M102.8 157.7l-.4 1.5M102.8 157.8l.1-.4 .2 .1 .2 .5 .9 8.3 .4 1.1M103 157.4h1M104 157.4l.4 .9 .9 7.9 .3 1.2 .2-.1v-.3M104.2 157.7l.8 2.5 .3 2.2a6.8 6.8 0 0 0 .9 3.2M104.7 159.2h1"/>
<path d="M105.7 159.2l.4 1 .9 4.9M106 157.7l-.4 1.5M106 157.8l.1-.4 .2 .1 .3 1.4 .9 7.4 .1 .8 .2 .3M106.2 157.4h1M107.2 157.4l.4 .9 .9 7.9 .3 1.2 .2-.4M107.4 157.7l.8 2.5 .7 4.3 .4 1.1M107.9 159.2h1M108.9 159.2a7.2 7.2 0 0 1 .8 3l.5 2.9M109.2 157.7l-.4 1.5M109.2 157.8l.1-.4 .2 .1 .1 .5 .9 7.2 .3 1.9 .2 .3M109.4 157.4h1.1M110.5 157.4l.2 .7 1 8.1 .3 1.2 .2-.4"/>
<path d="M110.6 157.7l.8 2.5 .7 4.3 .4 1.1M111.1 159.2h1M112.1 159.2a22.4 22.4 0 0 1 1.2 5.2l.2 .7M112.4 157.7l-.4 1.5M112.4 157.8l.1-.4 .2 .1 .2 .5 .9 8.3 .4 1.1M112.6 157.4h1.1M113.7 157.4l.2 .9 .8 6.7 .5 2.4 .2-.4M113.8 157.7l.6 1.9M114.3 159.2h1M114.4 159.6l.5 2.8a6.8 6.8 0 0 0 .8 3.2M115.3 159.2l.2 .3 .4 1.6 .7 4M115.6 157.7l-.4 1.5"/>
<path d="M115.6 157.8l.1-.4 .2 .1 .3 1.4 .9 7.4 .3 1.1M115.8 157.4h1M116.8 157.4l.4 .9 .9 7.9 .3 1.2 .2-.1v-.3M117 157.7l.8 2.5 .3 2.2a7.6 7.6 0 0 0 .8 3.2M117.5 159.2h1M118.5 159.2a7.8 7.8 0 0 1 .8 3l.5 2.9M118.8 157.7l-.4 1.5M118.8 157.8l.1-.4 .2 .1 .3 1.4 .7 6.3 .3 1.9 .2 .3M119 157.4h1.1M120.1 157.4l.3 .9 .9 7.9 .3 1.2 .2-.4M120.2 157.7l.8 2.5 .7 4.3 .4 1.1M120.7 159.2h1"/>
<path d="M121.7 159.2a7.2 7.2 0 0 1 .8 3l.5 2.9M122 157.7l-.4 1.5M122 157.8l.1-.4 .2 .1 .1 .5 .8 5.8a10.8 10.8 0 0 0 .6 3.6M122.2 157.4h1.1M123.3 157.4a36.6 36.6 0 0 1 1 7.6l.5 2.4 .2-.4M123.4 157.7l.6 1.9 .5 2.8a6.8 6.8 0 0 0 .8 3.2M123.9 159.2h1M124.9 159.2l.4 1 .5 2.9M125.2 157.8l.1-.4 .2 .1 .5 2.7M125.2 157.7l-.4 1.5M125.4 157.4h.6M288.6 158.7l1.2 9 .1 .3h1.1"/>
<path d="M288.7 158h.7M289.4 158.1l.3 .8 1 7.9 .3 1.2 .2-.4M289.6 158.3l.7 2.6 .8 4.2 .4 1.1M290.1 159.8h1M291.1 159.8a7.2 7.2 0 0 1 .8 3.1l.3 2.1 .8 2.7M291.4 158.3l-.5 1.5M291.4 158.4l.1-.3h.1l.2 .5 .7 5.8a10.8 10.8 0 0 0 .6 3.6h1.1M291.6 158h1M292.6 158.1h.1a35.1 35.1 0 0 1 1 7.6l.5 2.3 .2-.4M292.8 158.3l.7 2.6 .8 4.2 .4 1.1M293.2 159.8h1.1M294.3 159.8l.4 1 .9 4.9 .6 2"/>
<path d="M294.6 158.3l-.5 1.5M294.6 158.4l.1-.3h.2l.1 .5 1.2 9.1 .1 .3h1.1M294.8 158h1M295.8 158.1l.3 .8 .8 6.8 .5 2.3 .1-.1 .1-.3M296 158.3l.7 2.6 .4 2.1a6.8 6.8 0 0 0 .8 3.2M296.4 159.8h1.1M297.5 159.8l.4 1 .7 4.2 .8 2.7M297.8 158.3l-.4 1.5M297.8 158.4l.1-.3h.2l.3 1.4 1 8.2 .1 .3h1.1M298 158h1M299 158.1l.3 .8 .9 7.9 .4 1.2 .2-.4M299.2 158.3l.7 2.6 .8 4.2 .4 1.1"/>
<path d="M299.6 159.8h1.1M300.7 159.8a7.2 7.2 0 0 1 .7 3.1l.4 2.1 .8 2.7M301 158.3l-.5 1.5M301 158.4l.1-.3h.1l.2 .5 1.2 9.1 .2 .3h1M301.2 158h1M302.2 158.1l.3 .6 1 8.1 .3 1.2 .2-.4M302.4 158.3l.7 2.6 .8 4.2 .4 1.1M302.8 159.8h1.1M303.9 159.8a2.51 2.51 0 0 1 .6 1.9l.7 4 .6 2M304.2 158.3l-.5 1.5M304.2 158.4l.1-.3h.1l.2 .5 .7 5.8a10.8 10.8 0 0 0 .6 3.6h1.1M304.4 158h1"/>
<path d="M305.4 158.1l.3 .8 .8 6.8 .5 2.3 .2-.4M305.6 158.3l.6 1.9M306 159.8h1.1M307.1 159.8l.4 1 .7 4.2 .8 2.7M307.4 158.3l-.4 1.5M307.4 158.4l.1-.3h.2l.3 1.4 1 8.2 .1 .3h1.1M307.6 158h1M308.6 158.1l.3 .8 .9 7.9 .4 1.2 .1-.1 .1-.3M308.8 158.3l.7 2.6 .4 2.1a7.6 7.6 0 0 0 .8 3.2M309.2 159.8h1.1M310.3 159.8a7.8 7.8 0 0 1 .8 3.1l.3 2.1 .8 2.7M310.6 158.3l-.4 1.5"/>
<path d="M310.6 158.4l.1-.3h.2l.3 1.4 1 8.2 .1 .3h1.1M310.8 158h1M311.8 158.1l.3 .8 1 7.9 .3 1.2 .2-.4M312 158.3l.7 2.6 .8 4.2 .4 1.1M312.5 159.8h1M313.5 159.8a7.2 7.2 0 0 1 .8 3.1l.3 2.1 .8 2.7M313.8 158.3l-.5 1.5M313.8 158.4l.1-.3h.1l.2 .5 .7 5.8a10.8 10.8 0 0 0 .6 3.6h1.1M314 158h1M315 158.1h.1a35.1 35.1 0 0 1 1 7.6l.5 2.3 .2-.4M315.2 158.3l.6 1.9 .5 2.8a6.8 6.8 0 0 0 .8 3.2M315.6 159.8h1.1"/>
<path d="M316.7 159.8l.4 1 .9 4.9 .6 2M317 158.3l-.5 1.5M317 158.4l.1-.3h.2l.1 .5 1.2 9.1 .1 .3h1.1M317.2 158h1M318.2 158.1l.3 .8 .9 7.9 .4 1.2 .1-.1 .1-.3M318.4 158.3l.7 2.6 .4 2.1a7.6 7.6 0 0 0 .8 3.2M318.8 159.8h1.1M319.9 159.8l.4 1 .7 4.2 .8 2.7M320.2 158.3l-.4 1.5M320.2 158.4l.1-.3h.2l.3 1.4 1 8.2 .1 .3h1.1M320.4 158h1M321.4 158.1l.3 .8 1 7.9 .3 1.2 .2-.4"/>
<path d="M321.6 158.3l.7 2.6 .8 4.2 .4 1.1M322.1 159.8h1M323.1 159.8a7.2 7.2 0 0 1 .7 3.1l.4 2.1 .8 2.7M323.4 158.3l-.5 1.5M323.4 158.4l.1-.3h.1l.2 .5 1.2 9.1 .2 .3h1M323.6 158h1M324.6 158.1l.3 .6 1 8.1 .3 1.2 .2-.4M324.8 158.3l.7 2.6 .8 4.2 .4 1.1M325.2 159.8h1.1M326.3 159.8a2.51 2.51 0 0 1 .6 1.9l.7 4.1M326.6 158.3l-.5 1.5M326.6 158.4l.1-.3h.1l.2 .5 1.2 9.1 .1 .3h1.1"/>
<path d="M326.8 158h1M327.8 158.1l.3 .8 .8 6.8 .5 2.3 .2-.4M328 158.3l.6 1.9M328.4 159.8h1.1M329.5 159.8l.4 1 .7 4.2 .8 2.7M329.8 158.3l-.4 1.5M329.8 158.4l.1-.3h.2l.3 1.4 1 8.2 .1 .3h1.1M330 158h1M331 158.1l.3 .8 .9 7.9 .4 1.2 .1-.1 .1-.3M331.2 158.3l.7 2.6 .4 2.1a7.6 7.6 0 0 0 .8 3.2M331.6 159.8h1.1M332.7 159.8a7.8 7.8 0 0 1 .8 3.1l.3 2.1 .8 2.7"/>
<path d="M333 158.3l-.4 1.5M333 158.4l.1-.3h.2l.1 .5 1.2 9.1 .2 .3h1M333.2 158h1M334.2 158.1l.3 .8 1 7.9 .3 1.2 .2-.4M334.4 158.3l.7 2.6 .8 4.2 .4 1.1M334.9 159.8h1M335.9 159.8a7.2 7.2 0 0 1 .8 3.1l.5 2.8 .6 2M336.2 158.3l-.5 1.5M336.2 158.4l.1-.3h.1l.2 .5 .7 5.8a10.8 10.8 0 0 0 .6 3.6h1.1M336.4 158h1M337.4 158.1h.1a35.1 35.1 0 0 1 1 7.6l.5 2.3 .2-.4M337.6 158.3l.6 1.9 .5 2.8a6.8 6.8 0 0 0 .8 3.2"/>
<path d="M338 159.8h1.1M339.1 159.8l.4 1 .7 4.2 .8 2.7M339.4 158.4l.1-.3h.2l.1 .5 1.2 9.1 .1 .3h1.1M339.4 158.3l-.5 1.5M339.6 158h1M340.6 158.1l.3 .8 .9 7.9 .4 1.2 .1-.1 .1-.3M340.8 158.3l.7 2.6 .4 2.1a7.6 7.6 0 0 0 .8 3.2M341.2 159.8h1.1M342.3 159.8l.4 1 .7 4.2 .8 2.7M342.6 158.3l-.4 1.5M342.6 158.4l.1-.3h.2l.3 1.4 1 8.2 .1 .3h1.1M342.8 158h1"/>
<path d="M343.8 158.1l.3 .8 1 7.9 .3 1.2 .2-.4M344 158.3l.7 2.6 .8 4.2 .4 1.1M344.5 159.8h1M345.5 159.8a7.2 7.2 0 0 1 .8 3.1l1 4.5M345.8 158.3l-.5 1.5M345.8 158.4l.1-.3h.1l.2 .5 1.1 8.7v-8.6M346 158h1M347 158.1l.3 .6M347.2 158.3l.1 .4M347.3 159.6h12v6.8h-12M92.5 162.5l.2 1a2.85 2.85 0 0 0 .6 2.1M93 167l-.2 .4-.5-2.4-.2-2.5 2.1-.2 .5 4 .3 1.1"/>
<path d="M93.3 165.6h1.1M93.5 165.6l-.5 1.5M93.7 162.3l.5 2.8M94.2 165.1l.6 1.9M95 167.4h1.1M96.5 165.6h1.1M96.7 165.6l-.5 1.5M97.4 165.1l.6 1.9M98.2 167.4h1M99.7 165.6h1.1M99.9 165.6l-.5 1.5M100.6 165.1l.6 1.9"/>
<path d="M101.4 167.4h1M102.9 165.6h1.1M103.1 165.6l-.5 1.5M103.8 165.1l.6 1.9M104.6 167.4h1.1M106.2 165.6h1M106.3 165.6l-.5 1.5M107 165.1l.6 1.9M107.8 167.4h1.1M109.3 165.6h1.1M109.5 165.6l-.5 1.5M110.2 165.1l.6 1.9"/>
<path d="M111 167.4h1M112.5 165.6h1.1M112.7 165.6l-.5 1.5M113.4 165.1l.6 1.9M114.2 167.4h1.1M115.7 165.6h1.1M115.9 165.6l-.5 1.5M116.6 165.1l.6 1.9M117.4 167.4h1.1M118.9 165.6h1.1M119.1 165.6l-.5 1.5M119.8 165.1l.6 1.9"/>
<path d="M120.6 167.4h1M122.1 165.6h1.1M122.3 165.6l-.5 1.5M123 165.1l.6 1.9M123.8 167.4h1M125.3 165.6h.3M125.5 165.6l-.5 1.5M288.5 162l.5 3 .8 2.7M288.6 166.2h.7M291.5 166.2h1.1M291.6 166.2l-.4 1.5M294.7 166.2h1"/>
<path d="M294.9 166.2l-.5 1.5M297.9 166.2h1M298 166.2l-.4 1.5M301.1 166.2h1.1M301.2 166.2l-.4 1.5M304.3 166.2h1.1M304.4 166.2l-.4 1.5M306.1 160.2l.6 2.8a6.8 6.8 0 0 0 .8 3.2M307.5 166.2h1M307.7 166.2l-.5 1.5M310.7 166.2h1M310.8 166.2l-.4 1.5"/>
<path d="M313.9 166.2h1.1M314 166.2l-.4 1.5M317.1 166.2h1M317.3 166.2l-.5 1.5M320.3 166.2h1M320.4 166.2l-.4 1.5M323.5 166.2h1.1M323.6 166.2l-.4 1.5M326.7 166.2h1.1M326.8 166.2l-.4 1.5M327.6 165.7l.6 2M328.5 160.2l.6 2.8a6.8 6.8 0 0 0 .8 3.2"/>
<path d="M329.9 166.2h1M330 166.2l-.4 1.5M333.1 166.2h1.1M333.2 166.2l-.4 1.5M336.3 166.2h1.1M336.4 166.2l-.4 1.5M339.5 166.2h1M339.7 166.2l-.5 1.5M342.7 166.2h1M342.8 166.2l-.4 1.5M345.9 166.2h1.1M346 166.2l-.4 1.5"/>
</g>
<path d="M126 157.4l-.1 4.1-.3 4.1M288.7 158l-.2 3.6 .1 4.6" fill="none" stroke="#000" stroke-width=".2"/>
<text font-size="8.5" x="356.9" y="262.5">Skrue</text>
<g font-size="5.3">
<text x="41" y="9">8</text>
<text x="88.5" y="9">7</text>
<text x="138.5" y="9">6</text>
<text x="188.5" y="9">5</text>
<text x="238.5" y="9">4</text>
<text x="288.5" y="9">3</text>
<text x="338.5" y="9">2</text>
<text x="386" y="9">1</text>
<text x="16.2" y="30.7">F</text>
<text x="411.2" y="30.7">F</text>
<text x="16.1" y="75">E</text>
<text x="411.1" y="75">E</text>
<text x="15.5" y="125">D</text>
<text x="410.5" y="125">D</text>
<text x="15.4" y="175">C</text>
<text x="410.4" y="175">C</text>
<text x="16" y="225">B</text>
<text x="411" y="225">B</text>
<text x="15.5" y="269.2">A</text>
<text x="410.5" y="269.2">A</text>
<text x="41" y="291">8</text>
<text x="88.5" y="291">7</text>
<text x="138.5" y="291">6</text>
<text x="188.5" y="291">5</text>
<text x="238.5" y="291">4</text>
<text x="288.5" y="291">3</text>
<text x="338.5" y="291">2</text>
<text x="386" y="291">1</text>
</g>
<g font-size="4.7">
<text x="111.7" y="32.2">A</text>
<text x="324" y="33.2">B</text>
<text x="79.3" y="179.4">SCALE 2 : 5</text>
<text x="81.9" y="174.8">DETAIL A</text>
<text x="311.6" y="180">SCALE 2 : 5</text>
<text x="314.6" y="175.5">DETAIL B</text>
</g>
<g font-size="4.7" fill="#808080">
<text x="217.2" y="57.4">1060</text>
<text x="46.1" y="153.4" transform="rotate(-90 46.1 153.4)">20</text>
<text x="369.5" y="152.4" transform="rotate(-90 369.5 152.4)">17</text>
</g>
<text font-size="3.9" x="400.9" y="275.5">A3</text>
<g font-size="2">
<text x="230.6" y="234.6">UNLESS OTHERWISE SPECIFIED:</text>
<text x="230.6" y="237.1">DIMENSIONS ARE IN MILLIMETERS</text>
<text x="230.6" y="239.6">SURFACE FINISH:</text>
<text x="264.4" y="234.6">FINISH:</text>
<text x="311.3" y="234.5">DEBURR AND</text>
<text x="311.3" y="237">BREAK SHARP</text>
<text x="311.3" y="239.5">EDGES</text>
<text x="342.6" y="236">DO NOT SCALE DRAWING</text>
<text x="383.3" y="236.2">REVISION</text>
<text x="230.6" y="242.1">TOLERANCES:</text>
<text x="232.2" y="244.6">LINEAR:</text>
<text x="232.2" y="247.1">ANGULAR:</text>
<text x="244.3" y="252">NAME</text>
<text x="260" y="251.9">SIGNATURE</text>
<text x="277.2" y="251.9">DATE</text>
<text x="330.1" y="251.9">TITLE:</text>
<text x="230.6" y="256.1">DRAWN</text>
<text x="230.9" y="260.3">CHK'D</text>
<text x="230.4" y="264.4">APPV'D</text>
<text x="231.1" y="268.8">MFG</text>
<text x="231.5" y="273">Q.A</text>
<text x="285.6" y="272.5">MATERIAL:</text>
<text x="330" y="272.5">DWG NO.</text>
<text x="285.6" y="285.5">WEIGHT:</text>
<text x="330.1" y="285.6">SCALE:1:10</text>
<text x="374.5" y="285.6">SHEET 1 OF 1</text>
</g>
</svg>
